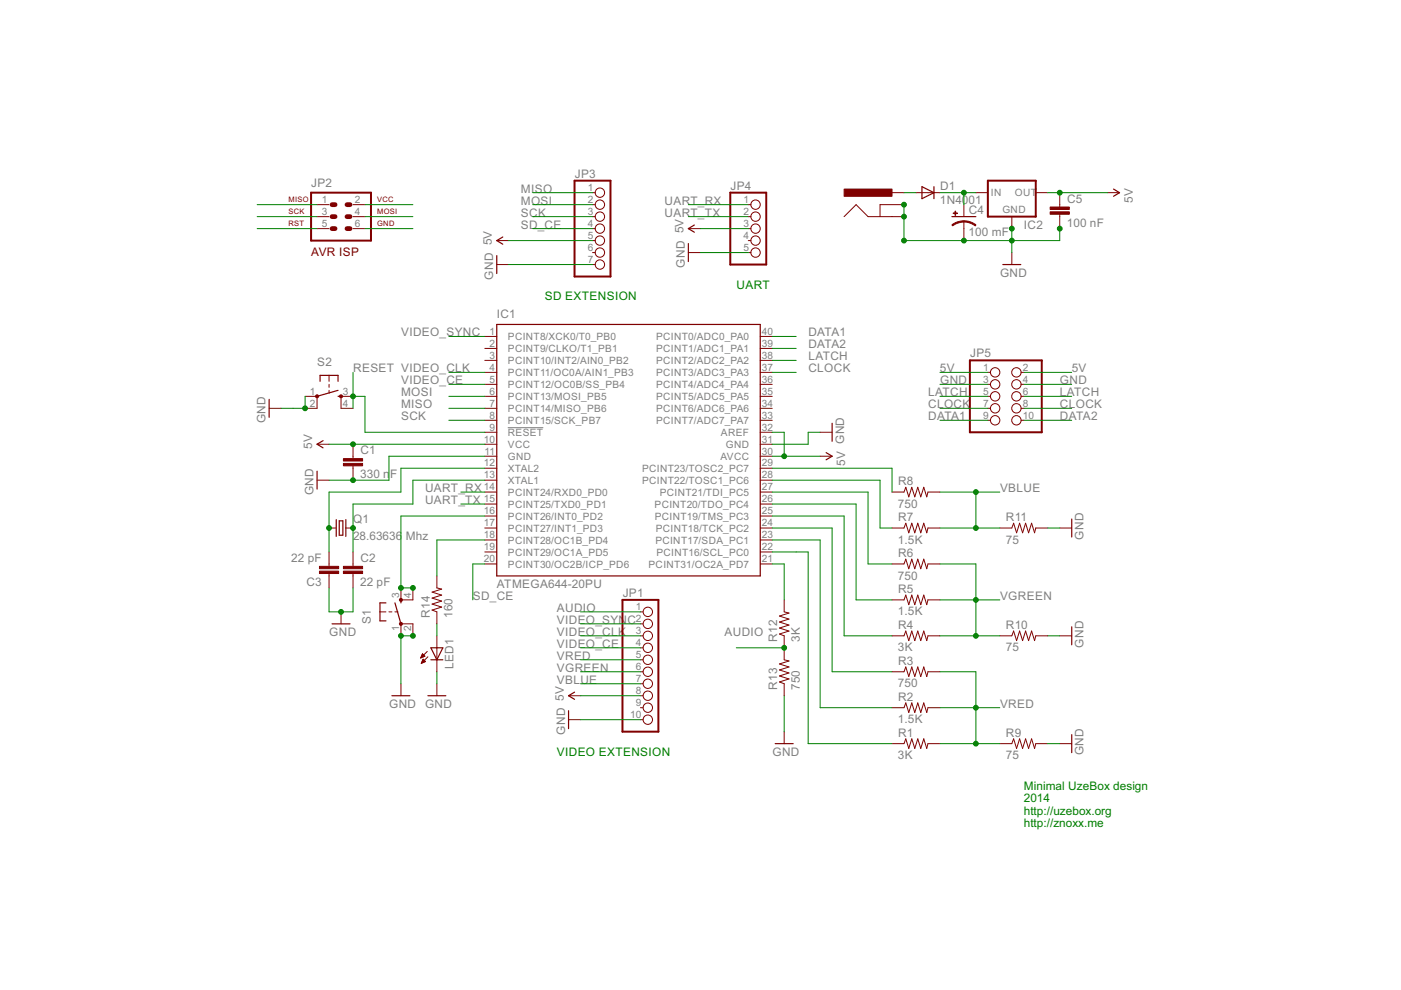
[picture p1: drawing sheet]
<svg xmlns="http://www.w3.org/2000/svg" width="297mm" height="210mm" viewBox="0 0 297 210" stroke-linecap="round" stroke-linejoin="round" font-family="sans-serif">
<path d="M107.7 90.7h7.5" fill="none" stroke="#808080" stroke-width=".21"/>
<g fill="none" stroke="#800000" stroke-width=".25">
<path d="M195.5 39.6l2.5 1.3-2.5 1.2zM198 39.6v2.5M105.3 54.2v3.8M106.6 50.2l-1.3 .8 1.3 .8M145.9 51.6v3.9M147.2 47.7l-1.3 .8 1.3 .7M201.8 45.9h5.1M212.6 56.1h3.8M236.1 40.1l1.3 .8-1.3 .7M105.3 68.8h55.9v53.3h-55.9zM57.1 84.7v3.8M67.2 99.9v3.8"/>
<path d="M67.9 80.9v-1.3h3.8v1.3M68.5 93.4l-1.3 .8 1.3 .8M71.7 84h.6M71.7 82.8l-4.5 1.2M175.2 96l1.2 .7-1.2 .8M176.4 89.7v3.9M71.3 110.2v3.5M71.9 110.4h.8v3.1h-.8zM73.3 110.2v3.5M227.2 110v3.9M70.4 132.3h3.8M81.8 127.8h-1.2v3.8h1.2"/>
<path d="M83.7 127.8l1.3 4.5M85 127.2v.6M91.4 137.4h2.5l-1.3 2.5zM91.4 139.9h2.5M227.2 132.9v3.8M83.1 147.5h3.8M90.7 147.5h3.8M120.5 150.7v3.8M121.8 146.7l-1.3 .8 1.3 .8M164.4 157.7h3.8M227.2 155.8v3.8"/>
</g>
<g fill="none" stroke="#800000" stroke-width=".21">
<path d="M67.2 45.9h2.6M67.2 43.4h2.6M67.2 48.5h2.6M74.8 45.9h2.6M74.8 43.4h2.6M74.8 48.5h2.6M105.3 51h2.6M105.3 56.1h2.6M125.6 45.9h.6M125.6 43.4h.6M125.6 48.5h.6M125.6 40.9h.6"/>
<path d="M125.6 51h.6M125.6 53.6h.6M125.6 56.1h.6M145.9 48.5h2.6M145.9 53.6h2.6M158.6 45.9h.6M158.6 43.4h.6M158.6 48.5h.6M158.6 51h.6M158.6 53.6h.6M179 45.9l2.5-2.5 2.5 2.5h7.7M189.1 40.9h2.6"/>
<path d="M191.7 43.4h-5.1v2.5M194.2 40.9h5.1M204.4 43.4v2.5M204.4 46.9v4.1M206.9 40.9h2.5M214.5 45.9v2.6M214.5 53.6v2.5M219.6 40.9h2.5M224.7 40.9v3M224.7 45.4v3.1M234.8 40.9h2.6M69.8 79.6v1.3"/>
<path d="M102.8 71.3h2.5M102.8 73.9h2.5M102.8 76.4h2.5M102.8 79h2.5M161.2 71.3h2.5M161.2 73.9h2.5M161.2 76.4h2.5M161.2 79h2.5M209.4 79h.6M216.5 79h.6M57.1 86.6h2.5M64.7 84h2.5v2.6h-2.5"/>
<path d="M67.2 94.2h2.6M69.8 81.5v.6M69.8 82.8v.6M74.8 84h-2.5v2.6h2.5M74.8 94.2v3M74.8 98.8v3M102.8 81.5h2.5M102.8 84h2.5M102.8 86.6h2.5M102.8 89.1h2.5M102.8 91.7h2.5M102.8 94.2h2.5"/>
<path d="M102.8 96.7h2.5M102.8 99.3h2.5M161.2 81.5h2.5M161.2 84h2.5M161.2 86.6h2.5M161.2 89.1h2.5M161.2 91.7h2.5M161.2 94.2h2.5M161.2 96.7h2.5M161.2 99.3h2.5M173.9 91.7h2.5M173.9 96.7h2.5"/>
<path d="M209.4 81.5h.6M209.4 84h.6M209.4 86.6h.6M209.4 89.1h.6M216.5 81.5h.6M216.5 84h.6M216.5 86.6h.6M216.5 89.1h.6M67.2 101.8h2.6M69.8 112h1.5M69.8 117v3.1M73.3 112h1.5"/>
<path d="M74.8 117v3.1M102.8 101.8h2.5M102.8 104.3h2.5M102.8 106.9h2.5M102.8 109.4h2.5M102.8 112h2.5M102.8 114.5h2.5M102.8 117h2.5M102.8 119.6h2.5M161.2 101.8h2.5M161.2 104.3h2.5M161.2 106.9h2.5"/>
<path d="M161.2 109.4h2.5M161.2 112h2.5M161.2 114.5h2.5M161.2 117h2.5M161.2 119.6h2.5M189.1 104.3h2.6l.3-1 .7 2 .6-2 .7 2 .6-2 .6 2 .7-2 .6 2 .2-1h2.6M189.1 112h2.6l.3-1.1 .7 2.1 .6-2.1 .7 2.1 .6-2.1 .6 2.1 .7-2.1 .6 2.1 .2-1h2.6M189.1 119.6h2.6l.3-1 .7 2 .6-2 .7 2 .6-2 .6 2 .7-2 .6 2 .2-1h2.6M212 112h2.5l.4-1.1 .6 2.1 .7-2.1 .6 2.1 .6-2.1 .7 2.1 .6-2.1 .7 2.1 .2-1h2.5M224.7 112h2.5M69.8 121.6v3.1M72.3 129.7v2.6"/>
<path d="M74.8 121.6v3.1M80.6 129.7h1.2M82.5 129.7h.6M83.7 129.7h.7M85 124.7v2.5h2.5v-2.5M85 134.8v-2.5h2.5v2.5M89.2 139.4h.3M89.3 139.3h.4M89.3 139.1h.7M89.4 139h.6M89.5 138.9h.4M89.5 138.8h.2"/>
<path d="M89.6 138.7h.1M89.6 138.6l.5 .5-.9 .4zM89.6 140h.3M89.6 139.9h.2M90.6 138.1l-1.4 1.4M90.7 139.3l-1.4 1.4M92.6 122.1v2.6l1 .2-2 .6 2 .7-2 .6 2 .6-2 .7 2 .6-2 .6 1 .4v2.6M92.6 134.8v7.6M135.8 134.8h.6M135.8 139.9h.6M135.8 129.7h.6M135.8 132.3h.6"/>
<path d="M135.8 137.4h.6M166.3 127.2v2.5l1 .3-2.1 .6 2.1 .7-2.1 .6 2.1 .6-2.1 .7 2.1 .6-2.1 .6 1.1 .4v5.1l1 .2-2.1 .7 2.1 .6-2.1 .6 2.1 .7-2.1 .6 2.1 .7-2.1 .6 1.1 .4v2.5M189.1 134.8h2.6l.3-1 .7 2 .6-2 .7 2 .6-2 .6 2 .7-2 .6 2 .2-1h2.6M189.1 127.2h2.6l.3-1 .7 2 .6-2 .7 2 .6-2 .6 2 .7-2 .6 2 .2-1h2.6M212 134.8h2.5l.4-1 .6 2 .7-2 .6 2 .6-2 .7 2 .6-2 .7 2 .2-1h2.5M224.7 134.8h2.5M85 145v2.5M89.3 140.6h.1M89.4 140.5h.3M89.5 140.4h.5M89.5 140.3h.7M89.5 140.1h.6"/>
<path d="M90.2 140.3l-.5-.5-.4 .9M90.2 140.3l-.9 .4M92.6 145v2.5M120.5 147.5h2.6M120.5 152.6h2.6M135.8 150.1h.6M135.8 142.4h.6M135.8 145h.6M135.8 147.5h.6M135.8 152.6h.6M166.3 155.1v2.6M189.1 157.7h2.6l.3-1 .7 2 .6-2 .7 2 .6-2 .6 2 .7-2 .6 2 .2-1h2.6"/>
<path d="M189.1 150.1h2.6l.3-1.1 .7 2.1 .6-2.1 .7 2.1 .6-2.1 .6 2.1 .7-2.1 .6 2.1 .2-1h2.6M189.1 142.4h2.6l.3-1 .7 2 .6-2 .7 2 .6-2 .6 2 .7-2 .6 2 .2-1h2.6M212 157.7h2.5l.4-1 .6 2 .7-2 .6 2 .6-2 .7 2 .6-2 .7 2 .2-1h2.5M224.7 157.7h2.5"/>
<circle cx="127.2" cy="40.9" r=".99"/>
<circle cx="127.2" cy="43.4" r=".99"/>
<circle cx="127.2" cy="48.5" r=".99"/>
<circle cx="127.2" cy="51" r=".99"/>
<circle cx="127.2" cy="53.6" r=".99"/>
<circle cx="127.2" cy="45.9" r=".99"/>
<circle cx="127.2" cy="56.1" r=".99"/>
<circle cx="160.2" cy="43.4" r=".99"/>
<circle cx="160.2" cy="48.5" r=".99"/>
<circle cx="160.2" cy="45.9" r=".99"/>
<circle cx="160.2" cy="51" r=".99"/>
<circle cx="160.2" cy="53.6" r=".99"/>
<circle cx="211" cy="79" r=".99"/>
<circle cx="215.5" cy="79" r=".99"/>
<circle cx="211" cy="89.1" r=".99"/>
<circle cx="211" cy="86.6" r=".99"/>
<circle cx="211" cy="84" r=".99"/>
<circle cx="211" cy="81.5" r=".99"/>
<circle cx="215.5" cy="89.1" r=".99"/>
<circle cx="215.5" cy="86.6" r=".99"/>
<circle cx="215.5" cy="84" r=".99"/>
<circle cx="215.5" cy="81.5" r=".99"/>
<circle cx="137.4" cy="137.4" r=".99"/>
<circle cx="137.4" cy="139.9" r=".99"/>
<circle cx="137.4" cy="129.7" r=".99"/>
<circle cx="137.4" cy="132.3" r=".99"/>
<circle cx="137.4" cy="134.8" r=".99"/>
<circle cx="137.4" cy="142.4" r=".99"/>
<circle cx="137.4" cy="147.5" r=".99"/>
<circle cx="137.4" cy="152.6" r=".99"/>
<circle cx="137.4" cy="150.1" r=".99"/>
<circle cx="137.4" cy="145" r=".99"/>
</g>
<g fill="#800000" stroke="#800000" stroke-width=".21">
<path d="M72.8 121.1h4.1v.5h-4.1z"/>
<path d="M72.8 120.1h4.1v.5h-4.1z"/>
<path d="M67.7 120.1h4.1v.5h-4.1z"/>
<path d="M67.7 121.1h4.1v.5h-4.1z"/>
<path d="M179 40.1h10.1v1.5h-10.1z"/>
<path d="M222.7 44.9h4v.5h-4z"/>
<path d="M222.7 43.9h4v.5h-4z"/>
<path d="M202.1 45.1h.9v.2h-.9z"/>
<path d="M202.5 44.8h.1v.9h-.1z"/>
<path d="M72.8 98.3h4.1v.5h-4.1z"/>
<path d="M72.8 97.2h4.1v.5h-4.1z"/>
</g>
<g fill="#800000" stroke="#800000" stroke-width=".21">
<path d="M204.4 46.8l1.3 .2 1.2 .7-.1 .2-1.4-.7-1-.1z" fill-rule="evenodd"/>
<path d="M201.8 47.7l1.2-.7 1.4-.2v.3l-1.5 .3-.9 .5z" fill-rule="evenodd"/>
<circle cx="85" cy="132.3" r=".33"/>
<circle cx="85" cy="127.2" r=".33"/>
<circle cx="67.2" cy="84" r=".33"/>
<circle cx="72.3" cy="84" r=".33"/>
</g>
<path d="M121.8 38.3h7.6v20.3h-7.6zM209.4 38.3h10.2v7.6h-10.2zM66 40.9h12.7v10.1h-12.7zM154.8 40.9h7.7v15.2h-7.7zM205.6 76.4h15.3v15.3h-15.3zM132 127.2h7.6v27.9h-7.6z" fill="none" stroke="#800000" stroke-width=".42"/>
<path d="M70.4 43.4h.6M70.4 45.9h.6M70.4 48.5h.6M73.6 43.4h.6M73.6 45.9h.6M73.6 48.5h.6" fill="none" stroke="#800000" stroke-width="1"/>
<g fill="none" stroke="#008000" stroke-width=".21">
<path d="M54.5 43.4h12.7M54.5 48.5h12.7M54.5 45.9h12.7M77.4 43.4h10.1M77.4 48.5h10.1M77.4 45.9h10.1M107.9 51h17.7M107.9 56.1h17.7M112.9 43.4h12.7M112.9 48.5h12.7M112.9 40.9h12.7M112.9 45.9h12.7"/>
<path d="M145.9 43.4h12.7M145.9 45.9h12.7M148.5 48.5h10.1M148.5 53.6h10.1M191.7 43.4v7.6h33v-2.5M191.7 40.9h2.5M199.3 40.9h7.6M204.4 40.9v2.5M214.5 48.5v5.1M222.1 40.9h12.7M74.8 79v7.6M95.2 79h7.6"/>
<path d="M95.2 71.3h7.6M163.7 79h5.1M163.7 71.3h5.1M163.7 73.9h5.1M163.7 76.4h5.1M199.3 79h10.1M217.1 79h10.1M64.7 84v2.6h-5.1M69.8 94.2h33M74.8 84h2.6v7.7h25.4M95.2 86.6h7.6M95.2 81.5h7.6"/>
<path d="M95.2 89.1h7.6M95.2 84h7.6M102.8 96.7h-20.3v5.1h-12.7M102.8 99.3h-17.8v5h-15.2v12.7M163.7 96.7h10.2M163.7 91.7h2.6v5M163.7 99.3h25.4v5M173.9 91.7h-2.6v2.5h-7.6M199.3 86.6h10.1M199.3 81.5h10.1M199.3 89.1h10.1M199.3 84h10.1"/>
<path d="M217.1 86.6h10.1M217.1 81.5h10.1M217.1 89.1h10.1M217.1 84h10.1M97.7 104.3h5.1M97.7 106.9h5.1M102.8 101.8h-15.3v5.1h-12.7v10.1M102.8 114.5h-10.2v7.6M102.8 109.4h-17.8v15.3h2.5M102.8 119.6h-2.6v7.6M163.7 119.6h2.6v7.6M163.7 101.8h22.9v10.2h2.5"/>
<path d="M163.7 117h7.6v40.7h17.8M163.7 112h12.7v30.4h12.7M163.7 109.4h15.3v25.4h10.1M163.7 104.3h20.3v15.3h5.1M163.7 106.9h17.8v20.3h7.6M163.7 114.5h10.2v35.6h15.2M199.3 112h12.7M199.3 104.3h12.7M199.3 119.6h7.6v15.2M206.9 104.3v7.7M222.1 112h2.6M69.8 124.7v5h5v-5"/>
<path d="M87.5 134.8h-2.5v10.2M92.6 132.3v2.5M123.1 129.7h12.7M123.1 134.8h12.7M123.1 139.9h12.7M123.1 137.4h12.7M123.1 132.3h12.7M156.1 137.4h10.2M199.3 134.8h12.7M199.3 127.2h12.7M222.1 134.8h2.6M92.6 142.4v2.6"/>
<path d="M123.1 147.5h12.7M123.1 152.6h12.7M123.1 142.4h12.7M123.1 145h12.7M166.3 147.5v7.6M199.3 157.7h12.7M199.3 150.1h12.7M199.3 142.4h7.6v15.3M222.1 157.7h2.6"/>
</g>
<g fill="#008000" stroke="#008000" stroke-width=".21">
<circle cx="166.3" cy="96.7" r=".51"/>
<circle cx="74.8" cy="94.2" r=".51"/>
<circle cx="224.7" cy="40.9" r=".51"/>
<circle cx="74.8" cy="101.8" r=".51"/>
<circle cx="72.3" cy="129.7" r=".51"/>
<circle cx="87.5" cy="134.8" r=".51"/>
<circle cx="85" cy="134.8" r=".51"/>
<circle cx="64.7" cy="86.6" r=".51"/>
<circle cx="214.5" cy="48.5" r=".51"/>
<circle cx="214.5" cy="51" r=".51"/>
<circle cx="224.7" cy="48.5" r=".51"/>
<circle cx="191.7" cy="51" r=".51"/>
<circle cx="204.4" cy="51" r=".51"/>
<circle cx="191.7" cy="45.9" r=".51"/>
<circle cx="191.7" cy="43.4" r=".51"/>
<circle cx="69.8" cy="112" r=".51"/>
<circle cx="74.8" cy="112" r=".51"/>
<circle cx="206.9" cy="150.1" r=".51"/>
<circle cx="206.9" cy="157.7" r=".51"/>
<circle cx="206.9" cy="127.2" r=".51"/>
<circle cx="206.9" cy="134.8" r=".51"/>
<circle cx="206.9" cy="112" r=".51"/>
<circle cx="206.9" cy="104.3" r=".51"/>
<circle cx="166.3" cy="137.4" r=".51"/>
<circle cx="74.8" cy="84" r=".51"/>
<circle cx="204.4" cy="40.9" r=".51"/>
<circle cx="87.5" cy="124.7" r=".51"/>
<circle cx="85" cy="124.7" r=".51"/>
</g>
<g font-size="2.8" fill="#808080">
<text x="66" y="39.6">JP2</text>
<text x="110.4" y="40.9">MISO</text>
<text x="121.9" y="37.7">JP3</text>
<text x="154.9" y="40.2">JP4</text>
<text x="199.3" y="40.4">D1</text>
<text x="110.4" y="43.4">MOSI</text>
<text x="110.4" y="45.9">SCK</text>
<text x="140.9" y="43.4">UART_RX</text>
<text x="140.9" y="45.9">UART_TX</text>
<text x="199.3" y="43.2">1N4001</text>
<text x="205.4" y="45.3">C4</text>
<text x="226.2" y="43">C5</text>
<text x="240.2" y="43" transform="rotate(-90 240.2 43)">5V</text>
<text x="110.4" y="48.5">SD_CE</text>
<text x="205.4" y="50.1">100 mF</text>
<text x="217.1" y="48.5">IC2</text>
<text x="226.2" y="48.1">100 nF</text>
<text x="104.6" y="59.3" transform="rotate(-90 104.6 59.3)">GND 5V</text>
<text x="145.2" y="56.8" transform="rotate(-90 145.2 56.8)">GND 5V</text>
<text x="212" y="58.6">GND</text>
<text x="85" y="71.3">VIDEO_SYNC</text>
<text x="105.4" y="67.5">IC1</text>
<text x="171.4" y="71.3">DATA1</text>
<text x="67.3" y="77.7">S2</text>
<text x="171.4" y="73.9">DATA2</text>
<text x="171.4" y="76.4">LATCH</text>
<text x="205.7" y="75.8">JP5</text>
<text x="74.9" y="78.9">RESET VIDEO_CLK</text>
<text x="85" y="81.5">VIDEO_CE</text>
<text x="171.4" y="78.9">CLOCK</text>
<text x="199.3" y="78.9">5V</text>
<text x="199.3" y="81.5">GND</text>
<text x="224.7" y="81.5">GND</text>
<text x="227.2" y="78.9">5V</text>
<text x="56.3" y="89.8" transform="rotate(-90 56.3 89.8)">GND</text>
<text x="85" y="84">MOSI</text>
<text x="85" y="86.6">MISO</text>
<text x="85" y="89.1">SCK</text>
<text x="196.8" y="89.1">DATA1</text>
<text x="196.8" y="84">LATCH</text>
<text x="196.8" y="86.6">CLOCK</text>
<text x="224.7" y="89.1">DATA2</text>
<text x="224.7" y="84">LATCH</text>
<text x="224.7" y="86.6">CLOCK</text>
<text x="66.2" y="95.2" transform="rotate(-90 66.2 95.2)">5V</text>
<text x="76.4" y="101.4">330 n</text>
<text x="76.4" y="96.3">C1</text>
<text x="82.7" y="101.4">F</text>
<text x="179.2" y="98.9" transform="rotate(-90 179.2 98.9)">5V GND</text>
<text x="66.5" y="105" transform="rotate(-90 66.5 105)">GND</text>
<text x="90.1" y="104.3">UART_RX</text>
<text x="90.1" y="106.9">UART_TX</text>
<text x="190.4" y="107.6">750</text>
<text x="190.4" y="102.8">R8</text>
<text x="212" y="104.3">VBLUE</text>
<text x="74.9" y="110.9">Q1</text>
<text x="190.4" y="110.5">R7</text>
<text x="213.3" y="110.5">R11</text>
<text x="61.7" y="119.2">22 pF</text>
<text x="74.8" y="114.5">28.63636</text>
<text x="76.4" y="119.2">C2</text>
<text x="86.1" y="114.5">Mhz</text>
<text x="190.4" y="115.3">1.5K</text>
<text x="190.4" y="118.1">R6</text>
<text x="213.2" y="115.3">75</text>
<text x="229.8" y="114.5" transform="rotate(-90 229.8 114.5)">GND</text>
<text x="65" y="124.3">C3</text>
<text x="76.4" y="124.3">22 pF</text>
<text x="105.4" y="124.7">ATMEGA644-20PU</text>
<text x="190.4" y="122.9">750</text>
<text x="190.4" y="125.7">R5</text>
<text x="91.1" y="131" transform="rotate(-90 91.1 131)">R14</text>
<text x="95.9" y="131" transform="rotate(-90 95.9 131)">160</text>
<text x="100.3" y="127.2">SD_CE</text>
<text x="118.1" y="129.7">AUDIO</text>
<text x="132" y="126.6">JP1</text>
<text x="190.4" y="130.5">1.5K</text>
<text x="212" y="127.2">VGREEN</text>
<text x="69.8" y="134.8">GND</text>
<text x="78.7" y="132.2" transform="rotate(-90 78.7 132.2)">S1</text>
<text x="118.1" y="132.3">VIDEO_SYNC</text>
<text x="118.1" y="134.8">VIDEO_CLK</text>
<text x="118.1" y="137.4">VIDEO_CE</text>
<text x="153.6" y="134.8">AUDIO</text>
<text x="164.8" y="136" transform="rotate(-90 164.8 136)">R12</text>
<text x="169.6" y="136.1" transform="rotate(-90 169.6 136.1)">3K</text>
<text x="190.4" y="133.3">R4</text>
<text x="213.3" y="133.3">R10</text>
<text x="229.8" y="137.3" transform="rotate(-90 229.8 137.3)">GND</text>
<text x="96.2" y="141.9" transform="rotate(-90 96.2 141.9)">LED1</text>
<text x="118.1" y="139.9">VRED</text>
<text x="118.1" y="142.4">VGREEN</text>
<text x="190.4" y="138.1">3K</text>
<text x="190.4" y="140.9">R3</text>
<text x="213.2" y="138.1">75</text>
<text x="118.1" y="145">VBLUE</text>
<text x="164.8" y="146.2" transform="rotate(-90 164.8 146.2)">R13</text>
<text x="169.6" y="146.2" transform="rotate(-90 169.6 146.2)">750</text>
<text x="190.4" y="145.7">750</text>
<text x="190.4" y="148.5">R2</text>
<text x="82.5" y="150">GND GND</text>
<text x="119.8" y="155.8" transform="rotate(-90 119.8 155.8)">GND 5V</text>
<text x="190.4" y="153.3">1.5K</text>
<text x="212" y="150">VRED</text>
<text x="163.8" y="160.2">GND</text>
<text x="190.4" y="161">3K</text>
<text x="190.4" y="156.2">R1</text>
<text x="213.2" y="161">75</text>
<text x="213.3" y="156.2">R9</text>
<text x="229.8" y="160.2" transform="rotate(-90 229.8 160.2)">GND</text>
</g>
<text font-size="2.8" fill="#800000" x="66" y="54.2">AVR ISP</text>
<g font-size="2.8" fill="#008000">
<text x="115.5" y="63.7">SD EXTENSION</text>
<text x="156.2" y="61.2">UART</text>
<text x="118.1" y="160.2">VIDEO EXTENSION</text>
<text x="217.1" y="167.4">Minimal UzeBox design</text>
<text x="217.1" y="170.1">2014</text>
<text x="217.1" y="172.8">http://uzebox.org</text>
<text x="217.1" y="175.4">http://znoxx.me</text>
</g>
<g font-size="2.4" fill="#808080">
<text x="124.7" y="40.5">1</text>
<text x="210.1" y="41.5">IN</text>
<text x="215.2" y="41.5">OUT</text>
<text x="68.2" y="45.6">3</text>
<text x="68.2" y="43">1</text>
<text x="75.2" y="43">2</text>
<text x="75.2" y="45.6">4</text>
<text x="124.7" y="43">2</text>
<text x="124.7" y="45.6">3</text>
<text x="157.7" y="43">1</text>
<text x="157.7" y="45.6">2</text>
<text x="212.5" y="45.2">GND</text>
<text x="68.2" y="48.1">5</text>
<text x="75.2" y="48.1">6</text>
<text x="124.7" y="48.1">4</text>
<text x="124.7" y="50.7">5</text>
<text x="124.7" y="53.2">6</text>
<text x="157.7" y="48.1">3</text>
<text x="157.7" y="50.7">4</text>
<text x="157.7" y="53.2">5</text>
<text x="124.7" y="55.7">7</text>
<text x="103.8" y="71">1</text>
<text x="161.5" y="71">40</text>
<text x="103.8" y="73.5">2</text>
<text x="103.8" y="76.1">3</text>
<text x="107.7" y="72.1">PCINT8/XCK0/T0_PB0</text>
<text x="107.7" y="74.6">PCINT9/CLKO/T1_PB1</text>
<text x="107.7" y="77.2">PCINT10/INT2/AIN0_PB2</text>
<text x="139.1" y="77.2">PCINT2/ADC2_PA2</text>
<text x="139.1" y="74.6">PCINT1/ADC1_PA1</text>
<text x="139.1" y="72.1">PCINT0/ADC0_PA0</text>
<text x="161.5" y="76.1">38</text>
<text x="161.5" y="73.5">39</text>
<text x="65.7" y="83.7">1</text>
<text x="72.7" y="83.7">3</text>
<text x="103.8" y="78.6">4</text>
<text x="103.8" y="81.1">5</text>
<text x="103.8" y="83.7">6</text>
<text x="107.7" y="79.7">PCINT11/OC0A/AIN1_PB3</text>
<text x="107.7" y="82.2">PCINT12/OC0B/SS_PB4</text>
<text x="139.1" y="82.2">PCINT4/ADC4_PA4</text>
<text x="139.1" y="79.7">PCINT3/ADC3_PA3</text>
<text x="161.5" y="83.7">35</text>
<text x="161.5" y="81.1">36</text>
<text x="161.5" y="78.6">37</text>
<text x="208.5" y="78.6">1</text>
<text x="208.5" y="81.1">3</text>
<text x="208.5" y="83.7">5</text>
<text x="216.9" y="78.6">2</text>
<text x="216.9" y="81.1">4</text>
<text x="216.9" y="83.7">6</text>
<text x="65.7" y="86.2">2</text>
<text x="72.7" y="86.2">4</text>
<text x="103.8" y="86.2">7</text>
<text x="103.8" y="88.7">8</text>
<text x="107.7" y="84.8">PCINT13/MOSI_PB5</text>
<text x="107.7" y="87.3">PCINT14/MISO_PB6</text>
<text x="107.7" y="89.9">PCINT15/SCK_PB7</text>
<text x="139.1" y="89.9">PCINT7/ADC7_PA7</text>
<text x="139.1" y="87.3">PCINT6/ADC6_PA6</text>
<text x="139.1" y="84.8">PCINT5/ADC5_PA5</text>
<text x="161.5" y="88.7">33</text>
<text x="161.5" y="86.2">34</text>
<text x="208.5" y="86.2">7</text>
<text x="208.5" y="88.7">9</text>
<text x="216.9" y="86.2">8</text>
<text x="216.9" y="88.7">10</text>
<text x="102.6" y="93.8">10</text>
<text x="103.8" y="91.3">9</text>
<text x="107.7" y="92.4">RESET</text>
<text x="107.7" y="94.9">VCC</text>
<text x="152.9" y="92.4">AREF</text>
<text x="153.9" y="94.9">GND</text>
<text x="161.5" y="93.8">31</text>
<text x="161.5" y="91.3">32</text>
<text x="102.6" y="98.9">12</text>
<text x="102.6" y="101.4">13</text>
<text x="102.7" y="96.4">11</text>
<text x="107.7" y="97.5">GND</text>
<text x="107.7" y="100">XTAL2</text>
<text x="136.2" y="100">PCINT23/TOSC2_PC7</text>
<text x="152.8" y="97.5">AVCC</text>
<text x="161.5" y="101.4">28</text>
<text x="161.5" y="98.9">29</text>
<text x="161.5" y="96.4">30</text>
<text x="102.6" y="104">14</text>
<text x="102.6" y="106.5">15</text>
<text x="107.7" y="102.6">XTAL1</text>
<text x="107.7" y="105.1">PCINT24/RXD0_PD0</text>
<text x="107.7" y="107.6">PCINT25/TXD0_PD1</text>
<text x="136.2" y="102.6">PCINT22/TOSC1_PC6</text>
<text x="138.8" y="107.6">PCINT20/TDO_PC4</text>
<text x="139.9" y="105.1">PCINT21/TDI_PC5</text>
<text x="161.5" y="106.5">26</text>
<text x="161.5" y="104">27</text>
<text x="102.6" y="109.1">16</text>
<text x="102.6" y="111.6">17</text>
<text x="107.7" y="110.2">PCINT26/INT0_PD2</text>
<text x="107.7" y="112.7">PCINT27/INT1_PD3</text>
<text x="138.8" y="110.2">PCINT19/TMS_PC3</text>
<text x="139.1" y="112.7">PCINT18/TCK_PC2</text>
<text x="161.5" y="111.6">24</text>
<text x="161.5" y="109.1">25</text>
<text x="102.6" y="114.1">18</text>
<text x="102.6" y="116.7">19</text>
<text x="102.6" y="119.2">20</text>
<text x="107.7" y="115.3">PCINT28/OC1B_PD4</text>
<text x="107.7" y="117.8">PCINT29/OC1A_PD5</text>
<text x="138.9" y="115.3">PCINT17/SDA_PC1</text>
<text x="139.2" y="117.8">PCINT16/SCL_PC0</text>
<text x="161.5" y="119.2">21</text>
<text x="161.5" y="116.7">22</text>
<text x="161.5" y="114.1">23</text>
<text x="107.7" y="120.3">PCINT30/OC2B/ICP_PD6</text>
<text x="137.5" y="120.3">PCINT31/OC2A_PD7</text>
<text x="84.6" y="126.8" transform="rotate(-90 84.6 126.8)">3</text>
<text x="87.2" y="126.8" transform="rotate(-90 87.2 126.8)">4</text>
<text x="134.8" y="129.4">1</text>
<text x="134.8" y="131.9">2</text>
<text x="84.6" y="133.8" transform="rotate(-90 84.6 133.8)">1</text>
<text x="87.2" y="133.8" transform="rotate(-90 87.2 133.8)">2</text>
<text x="134.8" y="134.5">3</text>
<text x="134.8" y="137">4</text>
<text x="134.8" y="139.5">5</text>
<text x="134.8" y="142.1">6</text>
<text x="134.8" y="144.6">7</text>
<text x="134.8" y="147.2">8</text>
<text x="134.8" y="149.7">9</text>
<text x="133.6" y="152.2">10</text>
</g>
<g font-size="1.8" fill="#800000">
<text x="61.2" y="45.3">SCK</text>
<text x="61.2" y="42.8">MISO</text>
<text x="61.2" y="47.8">RST</text>
<text x="80" y="45.3">MOSI</text>
<text x="80" y="42.8">VCC</text>
<text x="80" y="47.8">GND</text>
</g>
</svg>
